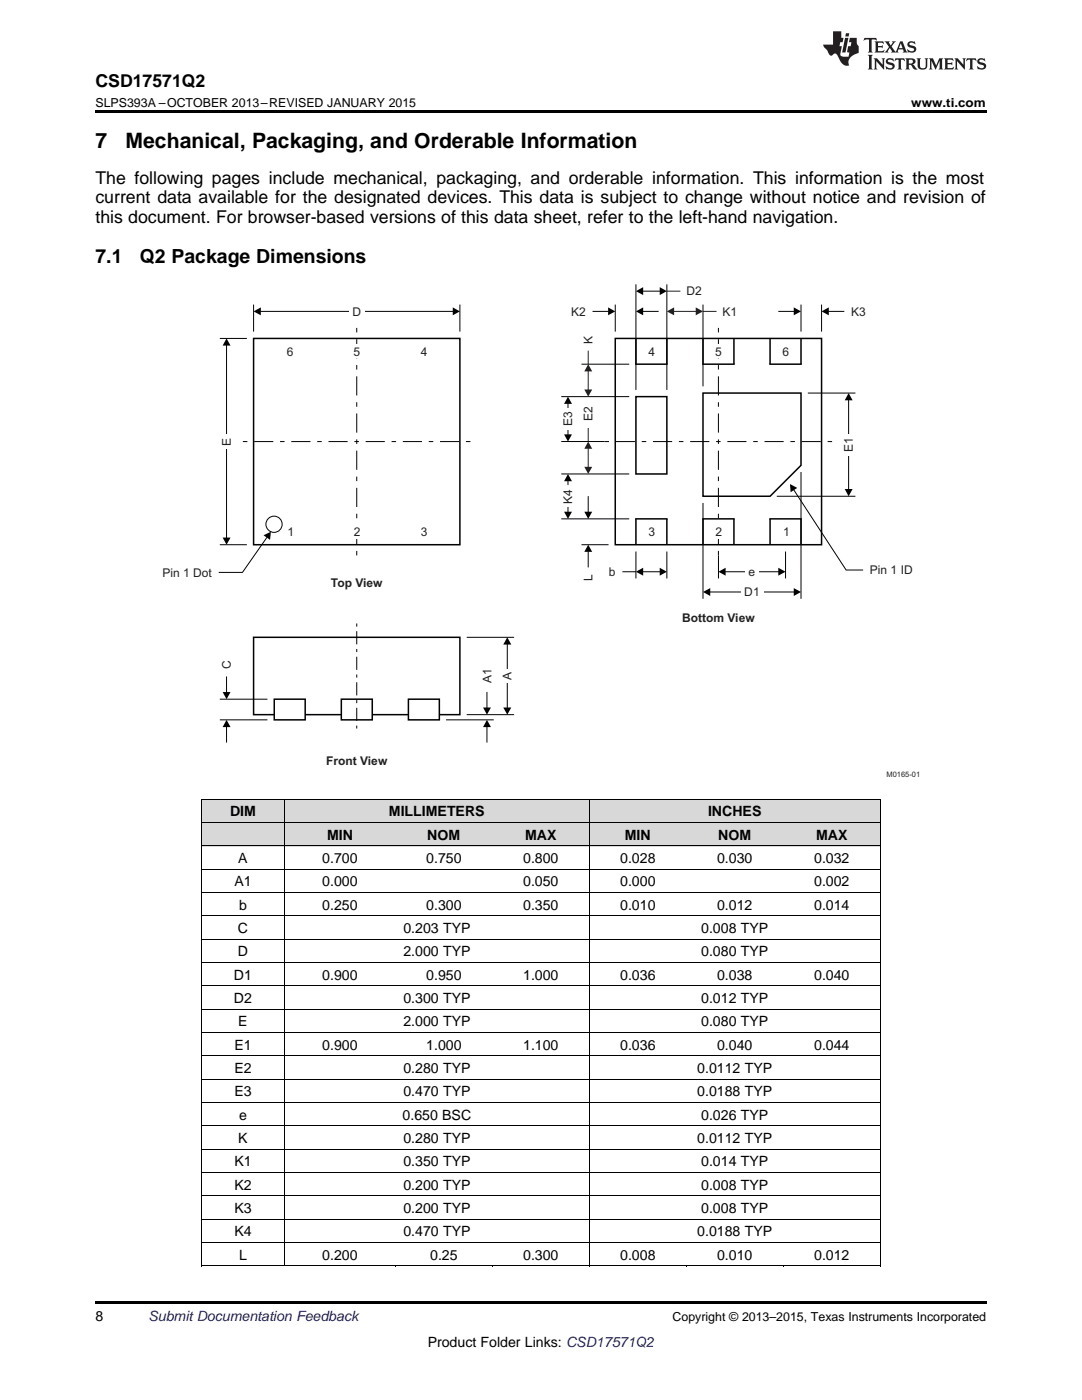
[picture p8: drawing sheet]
<svg xmlns="http://www.w3.org/2000/svg" width="216mm" height="279mm" viewBox="0 0 216 279" stroke-linecap="round" stroke-linejoin="round" font-family="sans-serif">
<g fill="#d8d8d8">
<path d="M40.2 164.2h16.6v4.7h-16.6z"/>
<path d="M56.8 164.2h22.1v4.7h-22.1z"/>
<path d="M78.9 164.2h19.3v4.7h-19.3z"/>
<path d="M98.2 164.2h19.4v4.7h-19.4z"/>
<path d="M117.6 164.2h19.3v4.7h-19.3z"/>
<path d="M136.9 164.2h19.4v4.7h-19.4z"/>
<path d="M156.3 164.2h19.3v4.7h-19.3z"/>
<path d="M40.2 159.6h16.6v4.6h-16.6z"/>
<path d="M56.8 159.6h22.1v4.6h-22.1z"/>
<path d="M78.9 159.6h19.3v4.6h-19.3z"/>
<path d="M98.2 159.6h19.4v4.6h-19.4z"/>
<path d="M117.6 159.6h19.3v4.6h-19.3z"/>
<path d="M136.9 159.6h19.4v4.6h-19.4z"/>
<path d="M156.3 159.6h19.3v4.6h-19.3z"/>
</g>
<path d="M40.2 252.7h.1zM78.8 252.7h.1zM98.1 252.7h.1zM117.5 252.7h.1zM136.8 252.7h.1zM156.2 252.7h.1zM175.5 252.7h.1zM19 259.7h177.8v.5h-177.8z" fill="#000"/>
<g fill="none" stroke="#000" stroke-width=".2">
<path d="M40.2 159.5h135.4M40.3 159.5v93.2M56.7 159.5v93.2M117.6 159.5v93.2M175.6 159.5v93.2M40.2 178.1h135.4M40.2 173.5h135.4M40.2 168.8h135.4M40.2 164.2h135.4M40.2 196.8h135.4M40.2 192.1h135.4M40.2 187.4h135.4"/>
<path d="M40.2 182.8h135.4M40.2 215.4h135.4M40.2 210.7h135.4M40.2 206.1h135.4M40.2 201.4h135.4M40.2 238.7h135.4M40.2 234h135.4M40.2 229.4h135.4M40.2 224.7h135.4M40.2 220h135.4M40.2 252.6h135.4M40.2 248h135.4"/>
<path d="M40.2 243.3h135.4"/>
</g>
<path d="M122.8 67.5h41.1v41.2h-41.1zM126.9 79.2h6.2v15.4h-6.2zM126.9 67.5v5.2h6.2v-5.2M140.3 78.4h19.5v14.5l-6.1 6.1h-13.4zM153.7 67.5v5.2h6.1v-5.2M126.9 108.7v-5.1h6.2v5.1M153.7 108.7v-5.1h6.1v5.1" fill="none" stroke="#010202" stroke-width=".3"/>
<path d="M45.2 68.9v38.5" fill="none" stroke="#010202" stroke-width=".2"/>
<g fill="#010202">
<path d="M45.2 67.5l.8 1.5h-1.6z"/>
<path d="M44.4 107.3h1.6l-.8 1.4z"/>
</g>
<path d="M51.9 62.1h38.6" fill="none" stroke="#010202" stroke-width=".2"/>
<g fill="#010202">
<path d="M90.3 61.3l1.5 .8-1.5 .8z"/>
<path d="M50.6 62.1l1.4-.8v1.6z"/>
</g>
<path d="M43.9 67.5h5.4M50.6 60.8v5.4M91.8 60.8v5.4M43.9 108.7h5.4" fill="none" stroke="#010202" stroke-width=".2"/>
<path d="M69.7 60.8h3v2.7h-3z" fill-rule="evenodd" fill="#fff"/>
<path d="M117.4 110v3.2" fill="none" stroke="#010202" stroke-width=".2"/>
<path d="M117.4 108.7l.8 1.4h-1.6z" fill="#010202"/>
<path d="M97.2 138.1v3.2" fill="none" stroke="#010202" stroke-width=".2"/>
<path d="M96.4 141.2h1.6l-.8 1.4z" fill="#010202"/>
<path d="M45.2 135v3.2" fill="none" stroke="#010202" stroke-width=".2"/>
<path d="M44.4 138.1h1.6l-.8 1.4z" fill="#010202"/>
<path d="M117.4 99v3.3" fill="none" stroke="#010202" stroke-width=".2"/>
<path d="M116.6 102.1h1.6l-.8 1.5z" fill="#010202"/>
<path d="M97.2 145v3.2" fill="none" stroke="#010202" stroke-width=".2"/>
<path d="M97.2 143.7l.8 1.4h-1.6z" fill="#010202"/>
<path d="M45.2 145v3.2" fill="none" stroke="#010202" stroke-width=".2"/>
<path d="M45.2 143.7l.8 1.4h-1.6z" fill="#010202"/>
<path d="M117.4 74v3.8" fill="none" stroke="#231f20" stroke-width=".2"/>
<g fill="#231f20">
<path d="M116.6 77.7h1.6l-.8 1.5z"/>
<path d="M117.4 72.7l.8 1.4h-1.6z"/>
</g>
<path d="M117.4 70v2.7M117.4 85.4v2.7" fill="none" stroke="#231f20" stroke-width=".2"/>
<path d="M43.9 86.7h2.6v2.9h-2.6z" fill-rule="evenodd" fill="#fff"/>
<path d="M50.6 67.5h41.2v41.2h-41.2zM50.6 127.2h41.2v15.4h-41.2z" fill="none" stroke="#010202" stroke-width=".3"/>
<path d="M54.7 139.5h6.2v4.2h-6.2z" fill-rule="evenodd" fill="#fff"/>
<path d="M54.7 139.5h6.2v4.2h-6.2z" fill="none" stroke="#010202" stroke-width=".3"/>
<path d="M68.1 139.5h6.2v4.2h-6.2z" fill-rule="evenodd" fill="#fff"/>
<path d="M68.1 139.5h6.2v4.2h-6.2z" fill="none" stroke="#010202" stroke-width=".3"/>
<path d="M81.5 139.5h6.2v4.2h-6.2z" fill-rule="evenodd" fill="#fff"/>
<path d="M81.5 139.5h6.2v4.2h-6.2z" fill="none" stroke="#010202" stroke-width=".3"/>
<g fill="none" stroke="#010202" stroke-width=".2">
<path d="M53.3 107.2l-4.9 7h-4.8"/>
<circle cx="54.7" cy="104.6" r="1.62"/>
</g>
<path d="M52.6 106.8l1.5-.7-.2 1.6z" fill="#010202"/>
<path d="M126.9 110.1v5.3M128.2 114.1h3.5M133.1 110.1v5.3M143.4 110.8v4.6M156.7 110.1v5.3" fill="none" stroke="#010202" stroke-width=".2"/>
<g fill="#010202">
<path d="M131.6 113.3l1.5 .8-1.5 .8z"/>
<path d="M126.9 114.1l1.4-.8v1.6z"/>
</g>
<path d="M128.2 58.1h3.6" fill="none" stroke="#010202" stroke-width=".2"/>
<g fill="#010202">
<path d="M131.6 57.3l1.5 .8-1.5 .8z"/>
<path d="M126.9 58.1l1.4-.8v1.6z"/>
</g>
<path d="M144.7 114.1h10.7" fill="none" stroke="#010202" stroke-width=".2"/>
<g fill="#010202">
<path d="M155.3 113.3l1.4 .8-1.4 .8z"/>
<path d="M143.4 114.1l1.4-.8v1.6z"/>
</g>
<path d="M141.6 118.1h16.9" fill="none" stroke="#010202" stroke-width=".2"/>
<g fill="#010202">
<path d="M158.4 117.4l1.4 .7-1.4 .8z"/>
<path d="M140.3 118.1l1.4-.7v1.5z"/>
</g>
<path d="M124.2 114.1h2.7" fill="none" stroke="#010202" stroke-width=".2"/>
<path d="M148.7 112.8h2.7v2.6h-2.7z" fill-rule="evenodd" fill="#fff"/>
<path d="M159.8 94.2v25.3M140.3 100.4v19.1" fill="none" stroke="#010202" stroke-width=".2"/>
<path d="M147.9 116.8h4.4v2.7h-4.4z" fill-rule="evenodd" fill="#fff"/>
<path d="M113.3 95.9v6.4" fill="none" stroke="#010202" stroke-width=".2"/>
<g fill="#010202">
<path d="M113.3 94.6l.8 1.4h-1.5z"/>
<path d="M112.6 102.1h1.5l-.8 1.5z"/>
</g>
<path d="M101.2 128.5v12.8" fill="none" stroke="#010202" stroke-width=".2"/>
<g fill="#010202">
<path d="M100.4 141.2h1.6l-.8 1.4z"/>
<path d="M101.2 127.2l.8 1.4h-1.6z"/>
</g>
<path d="M113.3 80.5v6.3" fill="none" stroke="#010202" stroke-width=".2"/>
<g fill="#010202">
<path d="M113.3 79.2l.8 1.4h-1.5z"/>
<path d="M112.6 86.7h1.5l-.8 1.4z"/>
</g>
<path d="M161.2 78.4h9.5M169.3 79.8v17.9M155 99h15.7" fill="none" stroke="#010202" stroke-width=".2"/>
<g fill="#010202">
<path d="M169.3 78.4l.8 1.5h-1.5z"/>
<path d="M168.6 97.6h1.5l-.8 1.4z"/>
</g>
<path d="M168 86.6h2.7v4.3h-2.7z" fill-rule="evenodd" fill="#fff"/>
<path d="M165.3 62.1h3.2" fill="none" stroke="#010202" stroke-width=".2"/>
<path d="M163.9 62.1l1.5-.8v1.6z" fill="#010202"/>
<path d="M128.2 62.1h3.2" fill="none" stroke="#010202" stroke-width=".2"/>
<path d="M126.9 62.1l1.4-.8v1.6z" fill="#010202"/>
<path d="M155.3 62.1h3.2M159.8 60.8v5.4M163.9 60.8v5.4" fill="none" stroke="#010202" stroke-width=".2"/>
<path d="M158.4 61.3l1.4 .8-1.4 .8z" fill="#010202"/>
<path d="M118.2 62.1h3.3" fill="none" stroke="#010202" stroke-width=".2"/>
<path d="M121.3 61.3l1.5 .8-1.5 .8z" fill="#010202"/>
<path d="M133.1 56.7v21.1M140.3 60.8v16.3" fill="none" stroke="#010202" stroke-width=".2"/>
<path d="M134.4 62.1h4.6" fill="none" stroke="#231f20" stroke-width=".2"/>
<g fill="#231f20">
<path d="M138.8 61.3l1.5 .8-1.5 .8z"/>
<path d="M133.1 62.1l1.4-.8v1.6z"/>
</g>
<path d="M133.1 58.1h2.7M140.3 62.1h2.7" fill="none" stroke="#231f20" stroke-width=".2"/>
<path d="M126.9 56.7v21.1M122.8 60.8v5.4M158.3 97.7l10.5 16.1h3.4" fill="none" stroke="#010202" stroke-width=".2"/>
<path d="M157.6 96.6l1.5 .8-1.3 .8z" fill="#010202"/>
<path d="M112 94.6h13.6M112 103.6h13.6M116 108.7h5.4" fill="none" stroke="#010202" stroke-width=".2"/>
<g fill="#fff">
<path d="M112 96.9h2.7v4.3h-2.7z" fill-rule="evenodd"/>
<path d="M99.9 133.6h2.7v2.6h-2.7z" fill-rule="evenodd"/>
<path d="M112 81.5h2.7v4.3h-2.7z" fill-rule="evenodd"/>
</g>
<path d="M112 88.1h8.6" fill="none" stroke="#010202" stroke-width=".2"/>
<path d="M117.4 89.4v3.9" fill="none" stroke="#231f20" stroke-width=".2"/>
<g fill="#231f20">
<path d="M116.6 93.2h1.6l-.8 1.4z"/>
<path d="M117.4 88.1l.8 1.5h-1.6z"/>
</g>
<path d="M112 79.2h13.6M116 72.7h9.6M43.9 139.5h9.5M93.1 127.2h9.5M43.9 143.7h9.5M89 143.7h9.5M93.1 142.6h9.5" fill="none" stroke="#010202" stroke-width=".2"/>
<path d="M48.5 88.1h45.4M120.6 88.1h45.5M71.2 110.8v-45.4M143.4 110.8v-45.4" fill="none" stroke="#010202" stroke-width=".2" stroke-dasharray=".9 1.3 3.8 1.3" stroke-linecap="butt"/>
<path d="M71.2 124.4v21" fill="none" stroke="#010202" stroke-width=".2" stroke-dasharray=".6 .9 2.6 .9" stroke-linecap="butt"/>
<g fill="#fff">
<path d="M70.6 104.8h1.3v2.7h-1.3z" fill-rule="evenodd"/>
<path d="M70.6 68.8h1.3v2.6h-1.3z" fill-rule="evenodd"/>
</g>
<path d="M140.3 67.5v5.2h6.1v-5.2M140.3 108.7v-5.1h6.1v5.1" fill="none" stroke="#010202" stroke-width=".3"/>
<g fill="#fff">
<path d="M142.8 104.8h1.3v2.7h-1.3z" fill-rule="evenodd"/>
<path d="M142.7 68.8h1.4v2.6h-1.4z" fill-rule="evenodd"/>
</g>
<path d="M19 22h177.8v.5h-177.8z" fill="#000"/>
<g fill="#231f20">
<path d="M172.5 7.6l-.1 .5 .4-.2h.6v.1v2.1l-.2 .4h.9l-.2-.4v-2.1l.1-.1h.5l.5 .2-.2-.5zM174.5 8.3l.2 .3v1.5l-.2 .4h1.8l.2-.6a1.04 1.04 0 0 1-1.3 .2v-.7h.6l.3 .2v-.6l-.3 .2h-.6v-.6l.8-.1 .4 .3-.2-.5zM176.5 8.3l.9 1.1-.9 1.1h.8l-.2-.2 .4-.7 .5 .7-.2 .2h1.5l-.2-.2 .2-.4h.9l.1 .4-.2 .2h1l-.3-.3-.7-1.9h-.5l-.9 2-.8-1 .9-1h-.8l.1 .3-.4 .5-.3-.6 .1-.2zM179.7 8.6l.4 1h-.7zM181.3 8.4a.63 .63 0 0 0-.2 .7 .63 .63 0 0 0 .6 .4l.6 .2 .1 .2a.75 .75 0 0 1-.7 .4 .75 .75 0 0 1-.6-.5l.1 .7 .1-.1a1.11 1.11 0 0 0 1.5-.6 1.13 1.13 0 0 0-1.2-.8l-.1-.4a1.04 1.04 0 0 1 1.2 .2l-.2-.5-.2 .1-.4-.2zM173.2 10.9l.2 .4v2.2l-.2 .4h1l-.3-.4v-2.2l.3-.4zM174.3 11.6l.3 .4v1.5l-.3 .4h.8l-.2-.4v-1.3l1.5 1.7v-1.9l.2-.4h-.7l.2 .4v.9l-1.1-1.3zM177 11.8a.62 .62 0 0 0-.2 .7 .62 .62 0 0 0 .6 .4l.6 .1 .1 .3a.76 .76 0 0 1-.7 .3 .76 .76 0 0 1-.7-.4l.2 .7 .1-.1a1.11 1.11 0 0 0 1.5-.6 1.13 1.13 0 0 0-1.2-.8l-.1-.4a1.04 1.04 0 0 1 1.2 .2l-.2-.6-.2 .1-.5-.1zM178.7 11.6l-.2 .6a.61 .61 0 0 1 .8-.3v1.6l-.2 .4h.9l-.2-.4v-1.6a.63 .63 0 0 1 .7 .3l-.1-.6zM180.6 11.6l.3 .4v1.5l-.3 .4h1l-.2-.2-.1-.8 .6 .2a.76 .76 0 0 0 1.2 .7l-1-1a.58 .58 0 0 0 .6-.5 .58 .58 0 0 0-.5-.6zM181.4 11.9h.1a.45 .45 0 0 1 .5 .1 .45 .45 0 0 1 .1 .5l-.8 .2zM182.9 11.6l.2 .2a2.17 2.17 0 0 0 .3 1.9 .99 .99 0 0 0 1.6-.6v-1.1l.2-.4h-.7l.2 .2a1.92 1.92 0 0 1-.2 1.8 .6 .6 0 0 1-.9-.5v-1.1l.2-.4zM185.4 11.6l.2 .4v1.5l-.2 .4h.7l-.2-.4v-1.4l.8 1.8 .8-1.8v1.4l-.2 .4h.9l-.2-.4v-1.5l.2-.4h-.8l-.6 1.5-.6-1.5zM188.4 11.6l.2 .4v1.5l-.2 .4h1.8l.1-.6a1.04 1.04 0 0 1-1.2 .1v-.6h.5l.4 .2v-.6l-.4 .2h-.5v-.7h.8l.3 .3-.1-.6zM190.5 11.6l.2 .4v1.5l-.2 .4h.7l-.2-.4v-1.3l1.5 1.7v-1.9l.2-.4h-.7l.2 .4v.9l-1.1-1.3zM192.9 11.6l-.1 .6a.61 .61 0 0 1 .7-.3l.1 1.6-.3 .4h1l-.3-.4 .1-1.6a.63 .63 0 0 1 .7 .3l-.1-.6zM195.2 11.8a.62 .62 0 0 0-.2 .7 .62 .62 0 0 0 .6 .4l.6 .1 .1 .3a.76 .76 0 0 1-.7 .3 .76 .76 0 0 1-.6-.4l.1 .7 .1-.1a1.11 1.11 0 0 0 1.6-.6 1.13 1.13 0 0 0-1.3-.8l-.1-.4a1.04 1.04 0 0 1 1.2 .2l-.1-.6-.2 .1-.5-.1z"/>
<path d="M166.2 6.3v2.6h-1.9v.4l.8 .9a.91 .91 0 0 0 1 .8 .56 .56 0 0 1 .5-.3 .56 .56 0 0 1 .5 .3l.4 .8a1.53 1.53 0 0 0 1.9 1.2 1.54 1.54 0 0 1 1-2.1l.9-.3v-1.4a1.52 1.52 0 0 1-.4-1.6h-1.3l-.2 .8h.5l-.2 .8h-.5l-.1 1v.2l.4 .1-.2 .8a1.93 1.93 0 0 1-1.6-.3l.3-1.8h-.5l.2-.8h.4l.2-.8h-.4v-1.3zM168.6 7.6l-.6 2.9h.7l.6-2.9zM168.8 6.6l-.1 .7h.6l.2-.7z"/>
</g>
<g font-size="4.2">
<text x="19" y="29.6">7</text>
<text x="25" y="29.6">Mechanical, Packaging, and Orderable Information</text>
</g>
<g font-size="3.9">
<text x="19" y="52.5">7.1</text>
<text x="27.9" y="52.5">Q2 Package Dimensions</text>
</g>
<g font-size="3.5">
<text x="19" y="17.3">CSD17571Q2</text>
<text x="19" y="36.7">The following pages include mechanical, packaging, and orderable information. This information is the most</text>
<text x="19" y="40.6">current data available for the designated devices. This data is subject to change without notice and revision of</text>
<text x="19" y="44.4">this document. For browser-based versions of this data sheet, refer to the left-hand navigation.</text>
</g>
<g font-size="2.8">
<text x="45.9" y="162.9">DIM</text>
<text x="65.3" y="167.6">MIN</text>
<text x="77.6" y="162.9">MILLIMETERS</text>
<text x="85.3" y="167.6">NOM</text>
<text x="104.8" y="167.6">MAX</text>
<text x="124.7" y="167.6">MIN</text>
<text x="141.3" y="162.9">INCHES</text>
<text x="143.3" y="167.6">NOM</text>
<text x="162.8" y="167.6">MAX</text>
<text x="47.6" y="172.3">A</text>
<text x="64.3" y="172.3">0.700</text>
<text x="85.1" y="172.3">0.750</text>
<text x="104.4" y="172.3">0.800</text>
<text x="123.8" y="172.3">0.028</text>
<text x="143.1" y="172.3">0.030</text>
<text x="162.5" y="172.3">0.032</text>
<text x="46.8" y="176.9">A1</text>
<text x="64.3" y="176.9">0.000</text>
<text x="104.4" y="176.9">0.050</text>
<text x="123.8" y="176.9">0.000</text>
<text x="162.5" y="176.9">0.002</text>
<text x="47.7" y="181.6">b</text>
<text x="64.3" y="181.6">0.250</text>
<text x="85.1" y="181.6">0.300</text>
<text x="104.4" y="181.6">0.350</text>
<text x="123.8" y="181.6">0.010</text>
<text x="143.1" y="181.6">0.012</text>
<text x="162.5" y="181.6">0.014</text>
<text x="47.5" y="186.2">C</text>
<text x="47.5" y="190.9">D</text>
<text x="80.5" y="186.2">0.203 TYP</text>
<text x="80.5" y="190.9">2.000 TYP</text>
<text x="139.9" y="186.2">0.008 TYP</text>
<text x="139.9" y="190.9">0.080 TYP</text>
<text x="46.7" y="195.5">D1</text>
<text x="64.3" y="195.5">0.900</text>
<text x="85.1" y="195.5">0.950</text>
<text x="104.4" y="195.5">1.000</text>
<text x="123.8" y="195.5">0.036</text>
<text x="143.1" y="195.5">0.038</text>
<text x="162.5" y="195.5">0.040</text>
<text x="46.7" y="200.2">D2</text>
<text x="80.5" y="200.2">0.300 TYP</text>
<text x="139.9" y="200.2">0.012 TYP</text>
<text x="46.8" y="209.5">E1</text>
<text x="47.6" y="204.9">E</text>
<text x="64.3" y="209.5">0.900</text>
<text x="80.5" y="204.9">2.000 TYP</text>
<text x="85.1" y="209.5">1.000</text>
<text x="104.4" y="209.5">1.100</text>
<text x="123.8" y="209.5">0.036</text>
<text x="139.9" y="204.9">0.080 TYP</text>
<text x="143.1" y="209.5">0.040</text>
<text x="162.5" y="209.5">0.044</text>
<text x="46.8" y="214.2">E2</text>
<text x="80.5" y="214.2">0.280 TYP</text>
<text x="139.1" y="214.2">0.0112 TYP</text>
<text x="46.8" y="218.8">E3</text>
<text x="80.5" y="218.8">0.470 TYP</text>
<text x="139.1" y="218.8">0.0188 TYP</text>
<text x="47.7" y="223.5">e</text>
<text x="80.3" y="223.5">0.650 BSC</text>
<text x="139.9" y="223.5">0.026 TYP</text>
<text x="46.8" y="232.8">K1</text>
<text x="47.6" y="228.1">K</text>
<text x="80.5" y="228.1">0.280 TYP</text>
<text x="80.5" y="232.8">0.350 TYP</text>
<text x="139.1" y="228.1">0.0112 TYP</text>
<text x="139.9" y="232.8">0.014 TYP</text>
<text x="46.8" y="237.5">K2</text>
<text x="80.5" y="237.5">0.200 TYP</text>
<text x="139.9" y="237.5">0.008 TYP</text>
<text x="46.8" y="242.1">K3</text>
<text x="80.5" y="242.1">0.200 TYP</text>
<text x="139.9" y="242.1">0.008 TYP</text>
<text x="46.8" y="246.8">K4</text>
<text x="47.7" y="251.4">L</text>
<text x="64.3" y="251.4">0.200</text>
<text x="80.5" y="246.8">0.470 TYP</text>
<text x="85.8" y="251.4">0.25</text>
<text x="104.4" y="251.4">0.300</text>
<text x="123.8" y="251.4">0.008</text>
<text x="139.1" y="246.8">0.0188 TYP</text>
<text x="143.1" y="251.4">0.010</text>
<text x="162.5" y="251.4">0.012</text>
<text x="19" y="263.6">8</text>
<text x="85.3" y="268.9">Product Folder Links: CSD17571Q2</text>
</g>
<text font-size="2.8" fill="#0000c8" x="29.6" y="263.6">Submit Documentation Feedback</text>
<g font-size="2.5">
<text x="19" y="21.4">SLPS393A –OCTOBER 2013–REVISED JANUARY 2015</text>
<text x="181.8" y="21.4">www.ti.com</text>
<text x="134.2" y="263.6">Copyright © 2013–2015, Texas Instruments Incorporated</text>
</g>
<g font-size="2.4" fill="#231f20">
<text x="137" y="59">D2</text>
<text x="70.3" y="63">D</text>
<text x="114" y="63">K2</text>
<text x="144.2" y="63">K1</text>
<text x="169.8" y="63">K3</text>
<text x="57.2" y="71">6</text>
<text x="70.6" y="71">5</text>
<text x="84" y="71">4</text>
<text x="118.2" y="68.6" transform="rotate(-90 118.2 68.6)">K</text>
<text x="129.4" y="71">4</text>
<text x="142.7" y="71">5</text>
<text x="156.1" y="71">6</text>
<text x="46" y="88.9" transform="rotate(-90 46 88.9)">E</text>
<text x="114.2" y="85.1" transform="rotate(-90 114.2 85.1)">E3</text>
<text x="118.2" y="84.1" transform="rotate(-90 118.2 84.1)">E2</text>
<text x="170.2" y="90.2" transform="rotate(-90 170.2 90.2)">E1</text>
<text x="114.2" y="100.5" transform="rotate(-90 114.2 100.5)">K4</text>
<text x="57.4" y="107">1</text>
<text x="70.6" y="107">2</text>
<text x="84" y="107">3</text>
<text x="129.4" y="107">3</text>
<text x="142.8" y="107">2</text>
<text x="156.3" y="107">1</text>
<text x="32.4" y="115.1">Pin 1 Dot</text>
<text x="66" y="117.1">Top View</text>
<text x="118.2" y="115.9" transform="rotate(-90 118.2 115.9)">L</text>
<text x="121.5" y="114.9">b</text>
<text x="148.5" y="119">D1</text>
<text x="149.4" y="114.9">e</text>
<text x="173.6" y="114.6">Pin 1 ID</text>
<text x="136.1" y="124">Bottom View</text>
<text x="46.1" y="133.6" transform="rotate(-90 46.1 133.6)">C</text>
<text x="98" y="136.3" transform="rotate(-90 98 136.3)">A1</text>
<text x="102" y="135.7" transform="rotate(-90 102 135.7)">A</text>
<text x="65.1" y="152.7">Front View</text>
</g>
<text font-size="1.5" fill="#231f20" x="176.9" y="155.2">M0165-01</text>
</svg>
